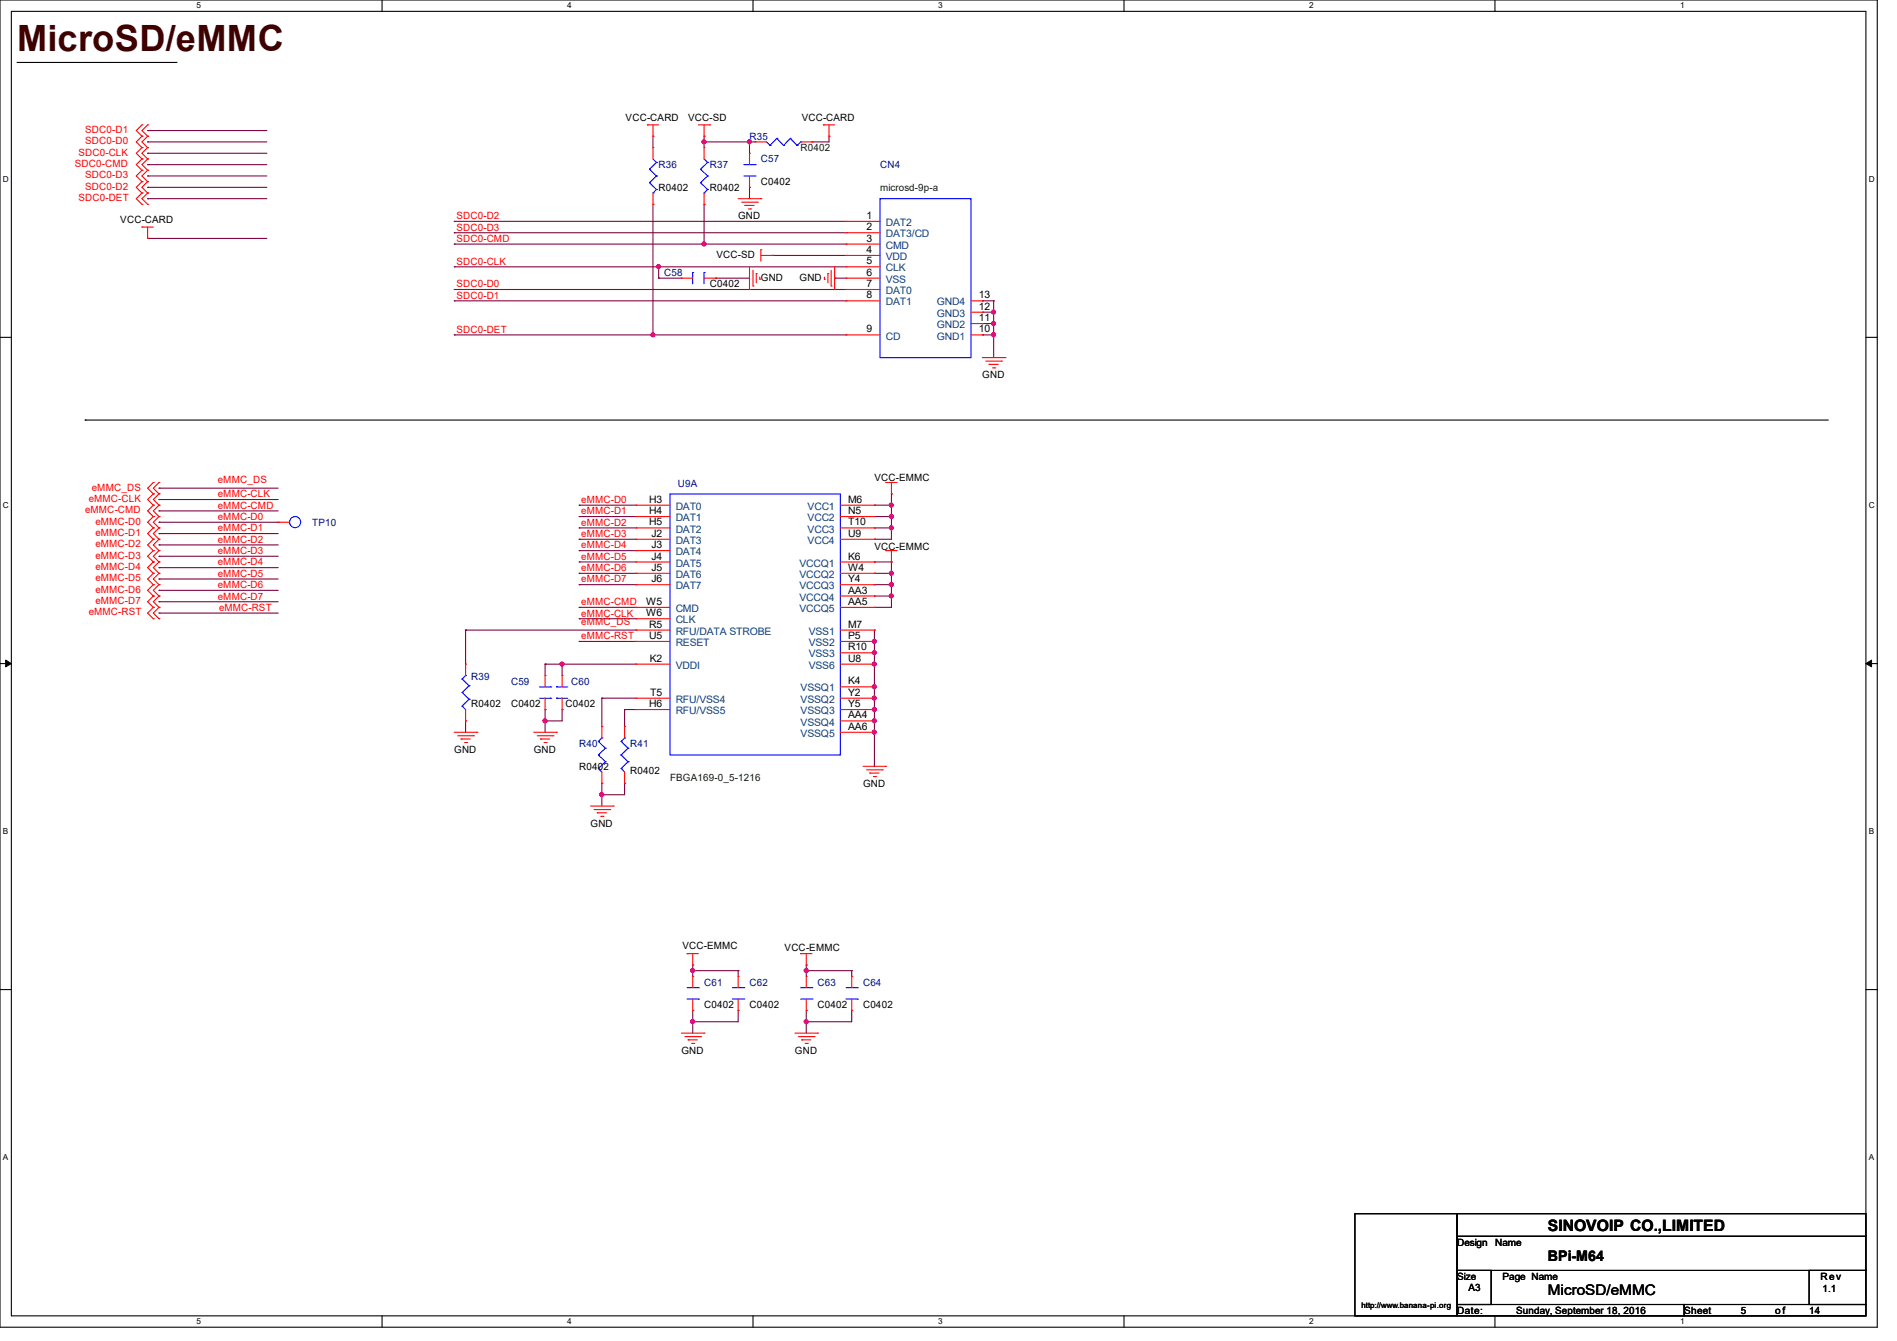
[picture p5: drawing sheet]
<svg xmlns="http://www.w3.org/2000/svg" width="297mm" height="210mm" viewBox="0 0 297 210" stroke-linecap="round" stroke-linejoin="round" font-family="sans-serif">
<path d="M0 0h293.9v207.9h-293.9zM1.8 1.8h290.3v204.3h-290.3z" fill="none" stroke="#000" stroke-width=".17"/>
<g fill="#fff">
<path d="M30.8 .2h.7v1.4h-.7z"/>
<path d="M30.8 206.2h.7v1.4h-.7z"/>
</g>
<path d="M59.8 0v1.8M59.8 206.1v1.8" fill="none" stroke="#000" stroke-width=".17"/>
<g fill="#fff">
<path d="M88.8 .2h.7v1.4h-.7z"/>
<path d="M88.8 206.2h.7v1.4h-.7z"/>
</g>
<path d="M117.9 0v1.8M117.9 206.1v1.8" fill="none" stroke="#000" stroke-width=".17"/>
<g fill="#fff">
<path d="M146.9 .2h.7v1.4h-.7z"/>
<path d="M146.9 206.2h.7v1.4h-.7z"/>
</g>
<path d="M176 0v1.8M176 206.1v1.8" fill="none" stroke="#000" stroke-width=".17"/>
<g fill="#fff">
<path d="M205 .2h.7v1.4h-.7z"/>
<path d="M205 206.2h.7v1.4h-.7z"/>
</g>
<path d="M234.1 0v1.8M234.1 206.1v1.8" fill="none" stroke="#000" stroke-width=".17"/>
<g fill="#fff">
<path d="M263.1 .2h.6v1.4h-.6z"/>
<path d="M263.1 206.2h.6v1.4h-.6z"/>
<path d="M.5 27.3h.9v1.4h-.9z"/>
<path d="M292.6 27.3h.9v1.4h-.9z"/>
<path d="M.5 78.4h.9v1.4h-.9z"/>
<path d="M292.6 78.4h.9v1.4h-.9z"/>
</g>
<path d="M0 52.8h1.8M292.1 52.8h1.8" fill="none" stroke="#000" stroke-width=".17"/>
<g fill="#fff">
<path d="M.5 129.5h.8v1.4h-.8z"/>
<path d="M292.6 129.5h.8v1.4h-.8z"/>
</g>
<path d="M0 103.9h1.8M292.1 103.9h1.8" fill="none" stroke="#000" stroke-width=".17"/>
<path d="M.9 103.4l.9 .5-.9 .5zM292.1 103.9l.9-.5v1z" fill="#000" stroke="#000" stroke-width=".16"/>
<g fill="#fff">
<path d="M.5 180.5h.8v1.4h-.8z"/>
<path d="M292.6 180.5h.8v1.4h-.8z"/>
</g>
<g fill="none" stroke="#000" stroke-width=".17">
<path d="M2.7 9.8h24.9M27.6 9.8h.1M13.3 65.8h.1M13.3 65.8h273M0 155h1.8M292.1 155h1.8M212.1 190.1h16v16h-16zM228.1 190.1h64v3.5h-64zM228.1 193.6h64v5.4h-64zM228.1 199h5.4v5.3h-5.4zM283.3 199h8.8v5.3h-8.8zM228.1 204.3h35.6v1.8h-35.6z"/>
<path d="M263.7 204.3h28.4v1.8h-28.4z"/>
</g>
<g fill="none" stroke="#7f003f" stroke-width=".17">
<path d="M23.1 24h.1M23.1 22.2h.1M23.1 20.4h.1M23.1 31.1h.1M23.1 29.3h.1M23.1 27.6h.1M23.1 25.8h.1M23.1 37.3h.1M23.1 22.2h18.7M23.1 24h18.7M23.1 20.4h18.7M23.1 31.1h18.7"/>
<path d="M23.1 29.3h18.7M23.1 27.6h18.7M23.1 25.8h18.7M23.1 37.3h18.7M71.1 34.7h.1M71.1 36.4h.1M71.1 38.2h.1M71.1 34.7h61.4M71.1 36.4h61.4M71.1 38.2h61.4M102.2 21.3h.1M102.2 32h.1"/>
<path d="M102.2 21.3v1.8M102.2 32v20.5M110.2 38.2h.1M110.2 32h.1M110.2 22.2h.1M110.2 21.3h.1M110.2 22.2h8M110.2 21.3v1.8M110.2 32v6.2M117.3 22.2h.1M117.3 29.3h.1M117.3 22.2v1.8"/>
<path d="M117.3 29.3v1.8M127.1 22.2h.1M129.8 21.3h.1M129.8 21.3v.9h-2.7M71.1 41.8h.1M71.1 45.3h.1M71.1 47.1h.1M71.1 52.5h.1M71.1 41.8h61.4M71.1 45.3h61.4M71.1 47.1h61.4M71.1 52.5h61.4"/>
<path d="M102.2 52.5h.1M103.1 41.8h.1M103.1 43.6h.1M103.1 43.6h3.6M103.1 41.8v1.8M112 43.6h.1M112 43.6h5.3M120.9 40h.1M120.9 40h11.6M130.7 43.6h.1M130.7 43.6h1.8M153.8 48.9h.1"/>
<path d="M153.8 52.5h.1M153.8 50.7h.1M153.8 47.1h.1M153.8 47.1h1.8M153.8 52.5h1.8M153.8 48.9h1.8M153.8 50.7h1.8M155.6 48.9h.1M155.6 52.5h.1M155.6 50.7h.1M155.6 47.1h.1M155.6 47.1v8.9"/>
<path d="M24.9 76.5h.1M24.9 78.2h.1M24.9 76.5h18.7M24.9 78.2h18.7M90.7 79.1h.1M90.7 79.1h8.9M136.9 79.1h.1M136.9 79.1h2.7M139.6 77.3h.1M139.6 79.1h.1M139.6 77.3v7.2h-2.7M24.9 83.6h.1"/>
<path d="M24.9 85.3h.1M24.9 87.1h.1M24.9 90.7h.1M24.9 92.5h.1M24.9 94.2h.1M24.9 81.8h.1M24.9 96h.1M24.9 88.9h.1M24.9 80h.1M24.9 83.6h18.7M24.9 85.3h18.7M24.9 87.1h18.7"/>
<path d="M24.9 90.7h18.7M24.9 92.5h18.7M24.9 94.2h18.7M24.9 81.8h18.7M24.9 96h18.7M24.9 88.9h18.7M24.9 80h18.7M72.9 98.7h.1M72.9 98.7h26.7M72.9 98.7v5.3M90.7 80.9h.1M90.7 82.7h.1"/>
<path d="M90.7 89.8h.1M90.7 91.6h.1M90.7 84.5h.1M90.7 86.2h.1M90.7 88h.1M90.7 96.9h.1M90.7 95.1h.1M90.7 80.9h8.9M90.7 82.7h8.9M90.7 89.8h8.9M90.7 91.6h8.9M90.7 84.5h8.9"/>
<path d="M90.7 86.2h8.9M90.7 88h8.9M90.7 96.9h8.9M90.7 95.1h8.9M136.9 98.7h.1M136.9 93.3h.1M136.9 95.1h.1M136.9 82.7h.1M136.9 84.5h.1M136.9 89.8h.1M136.9 91.6h.1M136.9 88h.1"/>
<path d="M136.9 80.9h.1M136.9 80.9h2.7M136.9 82.7h2.7M136.9 89.8h2.7M136.9 91.6h2.7M136.9 88h2.7M136.9 98.7v21.3M136.9 93.3h2.7M139.6 93.3h.1M139.6 82.7h.1M139.6 89.8h.1M139.6 88h.1"/>
<path d="M139.6 91.6h.1M139.6 80.9h.1M139.6 88v7.1h-2.7M72.9 112.9h.1M72.9 112.9v1.8M85.3 104h.1M85.3 112.9h.1M85.3 111.1h.1M85.3 104v1.8M85.3 111.1v3.6M85.3 104h14.3M88 111.1h.1"/>
<path d="M88 104h.1M88 111.1v1.8h-2.7M88 104v1.8M90.7 100.5h.1M90.7 100.5h8.9M94.2 109.3h.1M94.2 109.3v4.5M94.2 109.3h5.4M97.8 111.1h.1M97.8 111.1h1.8M97.8 111.1v2.7M136.9 112.9h.1"/>
<path d="M136.9 109.3h.1M136.9 107.6h.1M136.9 100.5h.1M136.9 104h.1M136.9 111.1h.1M136.9 114.7h.1M136.9 102.2h.1M94.2 122.7h.1M94.2 124.5h.1M94.2 122.7v3.5M97.8 122.7h.1M97.8 122.7v1.8h-3.6"/>
<path d="M108.5 152h.1M108.5 158.2h.1M108.5 151.1h.1M108.5 151.1v1.8M108.5 158.2v3.6M108.5 152h7.1M115.6 152h.1M115.6 158.2h.1M115.6 158.2v1.8h-7.1M115.6 152v.9M126.2 152h.1M126.2 158.2h.1"/>
<path d="M126.2 151.1h.1M126.2 151.1v1.8M126.2 158.2v3.6M126.2 152h7.2M133.4 152h.1M133.4 158.2h.1M133.4 158.2v1.8h-7.2M133.4 152v.9M108.5 160h.1M126.2 160h.1"/>
</g>
<g fill="#f0f" stroke="#f0f" stroke-width=".17">
<circle cx="110.2" cy="38.2" r=".32"/>
<circle cx="103.1" cy="41.8" r=".32"/>
<circle cx="155.6" cy="52.4" r=".32"/>
<circle cx="155.6" cy="50.7" r=".32"/>
<circle cx="155.6" cy="48.9" r=".32"/>
<circle cx="102.2" cy="52.4" r=".32"/>
<circle cx="117.3" cy="22.2" r=".32"/>
<circle cx="110.2" cy="22.2" r=".32"/>
<circle cx="108.4" cy="160" r=".32"/>
<circle cx="126.2" cy="160" r=".32"/>
<circle cx="126.2" cy="152" r=".32"/>
<circle cx="108.4" cy="152" r=".32"/>
<circle cx="85.3" cy="112.9" r=".32"/>
<circle cx="88" cy="104" r=".32"/>
<circle cx="136.9" cy="112.9" r=".32"/>
<circle cx="139.6" cy="80.9" r=".32"/>
<circle cx="139.6" cy="79.1" r=".32"/>
<circle cx="139.6" cy="93.3" r=".32"/>
<circle cx="139.6" cy="91.5" r=".32"/>
<circle cx="139.6" cy="82.7" r=".32"/>
<circle cx="136.9" cy="111.1" r=".32"/>
<circle cx="136.9" cy="109.3" r=".32"/>
<circle cx="136.9" cy="102.2" r=".32"/>
<circle cx="136.9" cy="100.4" r=".32"/>
<circle cx="136.9" cy="107.5" r=".32"/>
<circle cx="136.9" cy="104" r=".32"/>
<circle cx="136.9" cy="114.7" r=".32"/>
<circle cx="94.2" cy="124.4" r=".32"/>
<circle cx="139.6" cy="89.8" r=".32"/>
</g>
<g fill="none" stroke="#f00" stroke-width=".17">
<path d="M22.2 19.6h.1M22.2 19.6l-.9 .8 .9 .9M23.1 19.6h.1M23.1 19.6l-.9 .8 .9 .9M101.3 19.6h.1M101.3 19.6h1.8M102.2 19.6v1.7M109.3 19.6h1.8M110.2 19.6v1.7M111.1 19.6h.1M128.9 19.6h.1M128.9 19.6h1.8"/>
<path d="M129.8 19.6v1.7M22.2 35.6h.1M22.2 26.7h.1M22.2 24.9h.1M22.2 28.4h.1M22.2 21.3h.1M22.2 23.1h.1M22.2 32h.1M22.2 30.2h.1M22.2 35.6h1.8M22.2 24.9l-.9 .9 .9 .9M22.2 26.7l-.9 .9 .9 .8"/>
<path d="M22.2 21.3l-.9 .9 .9 .9M22.2 23.1l-.9 .9 .9 .9M22.2 30.2l-.9 .9 .9 .9M22.2 28.4l-.9 .9 .9 .9M23.1 37.3h.1M23.1 26.7h.1M23.1 24.9h.1M23.1 28.4h.1M23.1 21.3h.1M23.1 23.1h.1M23.1 32h.1M23.1 30.2h.1"/>
<path d="M23.1 35.6v1.7M23.1 24.9l-.9 .9 .9 .9M23.1 26.7l-.9 .9 .9 .8M23.1 21.3l-.9 .9 .9 .9M23.1 23.1l-.9 .9 .9 .9M23.1 30.2l-.9 .9 .9 .9M23.1 28.4l-.9 .9 .9 .9M102.2 21.3h.1M102.2 23.1h.1M102.2 32h.1M102.2 23.1v1.8M102.2 30.2v1.8"/>
<path d="M110.2 21.3h.1M110.2 23.1h.1M110.2 32h.1M110.2 23.1v1.8M110.2 30.2v1.8M115.6 31.1h3.5M116.1 31.7h2.5M116.6 32.2h.1M116.6 32.2h1.5M117.2 32.7h.3M117.3 29.3h.1M117.3 24h.1"/>
<path d="M117.3 24v1.8M117.3 27.6v1.7M117.5 32.7h.1M118.2 22.2h.1M118.2 22.2h1.8M118.6 31.7h.1M119.1 39.1h.1M119.1 31.1h.1M119.1 39.1v1.8M125.3 22.2h1.8M127.1 22.2h.1M129.8 21.3h.1"/>
<path d="M132.5 34.7h.1M132.5 36.4h.1M132.5 38.2h.1M132.5 34.7h5.3M132.5 36.4h5.3M132.5 38.2h5.3M106.7 43.6h.1M106.7 43.6h1.8M110.2 43.6h1.8M112 43.6h.1M117.3 45.3h.1M117.3 41.8v3.5"/>
<path d="M117.9 44.8h.1M117.9 42.3v2.5M118.4 42.8h.1M118.4 42.8v1.5M119 43.7h.1M119 43.4v.3M119.1 40h1.8M120.9 40h.1M129.1 43.7h.1M129.1 43.4v.3M129.6 42.8h.1M129.6 42.8v1.5"/>
<path d="M130.1 44.8h.1M130.1 42.3v2.5M130.7 45.3h.1M130.7 41.8v3.5M132.5 40h.1M132.5 41.8h.1M132.5 43.6h.1M132.5 45.3h.1M132.5 47.1h.1M132.5 52.5h.1M132.5 40h5.3M132.5 43.6h5.3"/>
<path d="M132.5 41.8h5.3M132.5 45.3h5.3M132.5 47.1h5.3M132.5 52.5h5.3M152 47.1h1.8M152 52.5h1.8M152 50.7h1.8M152 48.9h1.8M153.8 52.5h.1M153.8 50.7h.1M153.8 48.9h.1M153.8 47.1h.1"/>
<path d="M153.8 56h3.6M154.3 56.6h2.5M154.9 57.1h.1M154.9 57.1h1.4M155.4 57.6h.3M155.7 57.6h.1M156.8 56.6h.1M157.4 56h.1M24 77.3h.1M24 75.6h.1M24 79.1h.1M24 75.6l-.9 .9 .9 .8"/>
<path d="M24 79.1l-.9 .9 .9 .9M24 77.3l-.9 .9 .9 .9M24.9 77.3h.1M24.9 75.6h.1M24.9 79.1h.1M24.9 75.6l-.9 .9 .9 .8M24.9 79.1l-.9 .9 .9 .9M24.9 77.3l-.9 .9 .9 .9M99.6 79.1h.1M99.6 79.1h5.3M131.6 79.1h5.3M136.9 79.1h.1"/>
<path d="M138.7 75.6h.1M138.7 75.6h1.8M139.6 77.3h.1M139.6 75.6v1.7M24 84.5h.1M24 82.7h.1M24 80.9h.1M24 91.6h.1M24 89.8h.1M24 88h.1M24 86.2h.1M24 96.9h.1"/>
<path d="M24 95.1h.1M24 93.3h.1M24 82.7l-.9 .9 .9 .9M24 80.9l-.9 .9 .9 .9M24 89.8l-.9 .9 .9 .9M24 88l-.9 .9 .9 .9M24 86.2l-.9 .9 .9 .9M24 84.5l-.9 .8 .9 .9M24 95.1l-.9 .9 .9 .9M24 93.3l-.9 .9 .9 .9M24 91.6l-.9 .9 .9 .8M24.9 84.5h.1"/>
<path d="M24.9 82.7h.1M24.9 80.9h.1M24.9 91.6h.1M24.9 89.8h.1M24.9 88h.1M24.9 86.2h.1M24.9 96.9h.1M24.9 95.1h.1M24.9 93.3h.1M24.9 82.7l-.9 .9 .9 .9M24.9 80.9l-.9 .9 .9 .9M24.9 89.8l-.9 .9 .9 .9"/>
<path d="M24.9 88l-.9 .9 .9 .9M24.9 86.2l-.9 .9 .9 .9M24.9 84.5l-.9 .8 .9 .9M24.9 95.1l-.9 .9 .9 .9M24.9 93.3l-.9 .9 .9 .9M24.9 91.6l-.9 .9 .9 .8M43.6 81.8h.1M43.6 81.8h1.7M99.6 80.9h.1M99.6 82.7h.1M99.6 84.5h.1M99.6 86.2h.1"/>
<path d="M99.6 88h.1M99.6 89.8h.1M99.6 91.6h.1M99.6 98.7h.1M99.6 95.1h.1M99.6 96.9h.1M99.6 86.2h5.3M99.6 80.9h5.3M99.6 82.7h5.3M99.6 84.5h5.3M99.6 88h5.3M99.6 89.8h5.3"/>
<path d="M99.6 91.6h5.3M99.6 98.7h5.3M99.6 95.1h5.3M99.6 96.9h5.3M131.6 80.9h5.3M131.6 82.7h5.3M131.6 84.5h5.3M131.6 88h5.3M131.6 89.8h5.3M131.6 91.6h5.3M131.6 98.7h5.3M131.6 95.1h5.3"/>
<path d="M131.6 93.3h5.3M136.9 88h.1M136.9 98.7h.1M136.9 80.9h.1M136.9 82.7h.1M136.9 84.5h.1M136.9 89.8h.1M136.9 91.6h.1M136.9 93.3h.1M136.9 95.1h.1M138.7 86.2h.1M138.7 86.2h1.8"/>
<path d="M139.6 88h.1M139.6 86.2v1.8M71.1 114.7h3.6M71.7 115.2h2.4M72.2 115.7h.1M72.2 115.7h1.4M72.7 116.3h.4M72.9 112.9h.1M72.9 104h.1M72.9 104v1.8M72.9 111.1v1.8M73.1 116.3h.1"/>
<path d="M74.1 115.2h.1M74.7 114.7h.1M83.6 114.7h3.5M84.1 115.2h2.5M84.6 115.7h.1M84.6 115.7h1.5M85.2 116.3h.3M85.3 111.1h.1M85.3 105.8h.1M85.3 105.8v1.8M85.3 109.3v1.8M85.5 116.3h.1"/>
<path d="M86.6 115.2h.1M87.1 114.7h.1M88 111.1h.1M88 105.8h.1M88 105.8v1.8M88 109.3v1.8M94.2 113.8h.1M94.2 113.8v1.8M97.8 113.8h.1M97.8 113.8v1.8M99.6 104h.1M99.6 111.1h.1"/>
<path d="M99.6 109.3h.1M99.6 100.5h.1M99.6 104h5.3M99.6 111.1h5.3M99.6 100.5h5.3M99.6 109.3h5.3M131.6 114.7h5.3M131.6 104h5.3M131.6 107.6h5.3M131.6 111.1h5.3M131.6 100.5h5.3M131.6 102.2h5.3"/>
<path d="M131.6 109.3h5.3M131.6 112.9h5.3M136.9 107.6h.1M136.9 100.5h.1M136.9 102.2h.1M136.9 104h.1M136.9 109.3h.1M136.9 111.1h.1M136.9 112.9h.1M136.9 114.7h.1M92.5 126.2h3.5M93 126.8h2.5"/>
<path d="M93.5 127.3h.1M93.5 127.3h1.5M94.1 127.8h.3M94.2 122.7h.1M94.2 120.9v1.8M94.4 127.8h.1M95.5 126.8h.1M96 126.2h.1M97.8 122.7h.1M97.8 120.9v1.8M135.1 120h3.6M135.7 120.6h2.4"/>
<path d="M136.2 121.1h.1M136.2 121.1h1.4M136.7 121.6h.4M137.1 121.6h.1M138.1 120.6h.1M138.7 120h.1M107.6 149.4h.1M107.6 149.4h1.7M108.5 151.1h.1M108.5 158.2h.1M108.5 152.9h.1M108.5 149.4v1.7"/>
<path d="M108.5 152.9v1.8M108.5 156.5v1.7M115.6 158.2h.1M115.6 152.9h.1M115.6 152.9v1.8M115.6 156.5v1.7M125.3 149.4h.1M125.3 149.4h1.8M126.2 151.1h.1M126.2 158.2h.1M126.2 152.9h.1M126.2 149.4v1.7"/>
<path d="M126.2 152.9v1.8M126.2 156.5v1.7M133.4 158.2h.1M133.4 152.9h.1M133.4 152.9v1.8M133.4 156.5v1.7M106.7 161.8h3.5M107.2 162.3h2.5M107.7 162.9h.1M107.7 162.9h1.5M108.3 163.4h.3M108.6 163.4h.1"/>
<path d="M109.7 162.3h.1M110.2 161.8h.1M124.5 161.8h3.5M125 162.3h2.5M125.5 162.9h.1M125.5 162.9h1.5M126.1 163.4h.3M126.4 163.4h.1M127.5 162.3h.1M128 161.8h.1"/>
</g>
<g fill="none" stroke="#00f" stroke-width=".17">
<path d="M101.7 26.5h.1M101.7 28.6h.1M101.7 26.5l1.1 1.1M101.7 28.6l1.1 1.1M102.2 30.2h.1M102.2 24.9l.6 .5M102.8 25.4h.1M102.8 27.6h.1M102.8 29.7h.1M102.8 25.4l-1.1 1.1M102.8 27.6l-1.1 1M102.8 29.7l-.6 .5"/>
<path d="M109.7 26.5h.1M109.7 28.6h.1M109.7 26.5l1.1 1.1M109.7 28.6l1.1 1.1M110.2 30.2h.1M110.2 24.9l.6 .5M110.8 25.4h.1M110.8 27.6h.1M110.8 29.7h.1M110.8 25.4l-1.1 1.1M110.8 27.6l-1.1 1M110.8 29.7l-.6 .5"/>
<path d="M116.5 27.6h1.7M116.5 25.8h1.7M118.2 27.6h.1M118.2 25.8h.1M120 22.2l.6 .6M120.6 22.8h.1M121.6 21.7h.1M121.6 21.7l-1 1.1M121.6 21.7l1.1 1.1M122.7 22.8h.1M123.7 21.7h.1M123.7 21.7l-1 1.1"/>
<path d="M123.7 21.7l1.1 1.1M124.8 22.8h.1M125.3 22.2h.1M125.3 22.2l-.5 .6M137.8 31.1h14.2v24.9h-14.2zM108.5 42.7h.1M108.5 42.7v1.7M110.2 42.7h.1M110.2 42.7v1.7M104.9 77.3h26.7v40.9h-26.7zM72.3 110.6h.1M72.3 108.5h.1"/>
<path d="M72.3 106.3h.1M72.3 110.6l.6 .5M72.3 108.5l1.1 1M72.3 106.3l1.1 1.1M72.9 105.8h.1M72.9 105.8l-.6 .5M73.4 109.5h.1M73.4 107.4h.1M73.4 109.5l-1.1 1.1M73.4 107.4l-1.1 1.1M84.5 109.3h1.7M84.5 107.6h1.7"/>
<path d="M86.2 109.3h.1M86.2 107.6h.1M87.1 109.3h.1M87.1 107.6h.1M87.1 109.3h1.8M87.1 107.6h1.8M93.7 118.2h.1M93.7 116.1h.1M93.7 118.2l1.1 1.1M93.7 116.1l1.1 1.1M94.2 115.6h.1M94.2 115.6l-.5 .5"/>
<path d="M94.8 119.3h.1M94.8 117.2h.1M94.8 119.3l-1.1 1.1M94.8 117.2l-1.1 1M97.2 118.2h.1M97.2 116.1h.1M97.2 118.2l1.1 1.1M97.2 116.1l1.1 1.1M97.8 115.6h.1M97.8 115.6l-.6 .5M98.3 119.3h.1M98.3 117.2h.1"/>
<path d="M98.3 119.3l-1.1 1.1M98.3 117.2l-1.1 1M93.7 120.4h.1M93.7 120.4l.5 .5M97.2 120.4h.1M97.2 120.4l.6 .5M107.6 156.5h1.7M107.6 154.7h1.7M109.3 156.5h.1M109.3 154.7h.1M114.7 156.5h1.8M114.7 154.7h1.8"/>
<path d="M116.5 156.5h.1M116.5 154.7h.1M125.3 156.5h1.8M125.3 154.7h1.8M127.1 156.5h.1M127.1 154.7h.1M132.5 156.5h1.7M132.5 154.7h1.7M134.2 156.5h.1M134.2 154.7h.1"/>
<circle cx="46.2" cy="81.8" r=".87"/>
</g>
<text font-size="5.7" fill="#3f0000" x="2.7" y="8">MicroSD/eMMC</text>
<text font-size="2.5" x="242.4" y="192.8">SINOVOIP CO.,LIMITED</text>
<g font-size="2.3">
<text x="242.4" y="197.5">BPi-M64</text>
<text x="242.4" y="202.8">MicroSD/eMMC</text>
</g>
<g font-size="1.6" fill="#f00">
<text x="13.3" y="20.8">SDC0-D1</text>
<text x="13.3" y="22.6">SDC0-D0</text>
<text x="11.7" y="26.2">SDC0-CMD</text>
<text x="12.3" y="24.4">SDC0-CLK</text>
<text x="13.3" y="27.9">SDC0-D3</text>
<text x="13.3" y="29.7">SDC0-D2</text>
<text x="12.3" y="31.5">SDC0-DET</text>
<text x="71.5" y="34.3">SDC0-D2</text>
<text x="71.5" y="36.1">SDC0-D3</text>
<text x="71.5" y="37.9">SDC0-CMD</text>
<text x="71.5" y="41.4">SDC0-CLK</text>
<text x="71.5" y="45">SDC0-D0</text>
<text x="71.5" y="46.8">SDC0-D1</text>
<text x="71.5" y="52.1">SDC0-DET</text>
<text x="14.4" y="76.8">eMMC_DS</text>
<text x="34.1" y="75.7">eMMC_DS</text>
<text x="34.1" y="77.9">eMMC-CLK</text>
<text x="13.3" y="80.4">eMMC-CMD</text>
<text x="13.9" y="78.6">eMMC-CLK</text>
<text x="14.9" y="83.9">eMMC-D1</text>
<text x="14.9" y="82.2">eMMC-D0</text>
<text x="34.1" y="83.2">eMMC-D1</text>
<text x="34.1" y="81.4">eMMC-D0</text>
<text x="34.1" y="79.7">eMMC-CMD</text>
<text x="91" y="78.8">eMMC-D0</text>
<text x="91" y="80.6">eMMC-D1</text>
<text x="91" y="82.3">eMMC-D2</text>
<text x="14.9" y="89.3">eMMC-D4</text>
<text x="14.9" y="87.5">eMMC-D3</text>
<text x="14.9" y="85.7">eMMC-D2</text>
<text x="34.1" y="85">eMMC-D2</text>
<text x="34.1" y="86.8">eMMC-D3</text>
<text x="34.1" y="88.6">eMMC-D4</text>
<text x="91" y="89.4">eMMC-D6</text>
<text x="91" y="84.1">eMMC-D3</text>
<text x="91" y="85.9">eMMC-D4</text>
<text x="91" y="87.7">eMMC-D5</text>
<text x="14.9" y="91.1">eMMC-D5</text>
<text x="14.9" y="94.6">eMMC-D7</text>
<text x="14.9" y="92.8">eMMC-D6</text>
<text x="34.1" y="90.3">eMMC-D5</text>
<text x="34.1" y="92.1">eMMC-D6</text>
<text x="34.1" y="93.9">eMMC-D7</text>
<text x="34.3" y="95.7">eMMC-RST</text>
<text x="91" y="91.2">eMMC-D7</text>
<text x="91" y="94.8">eMMC-CMD</text>
<text x="13.9" y="96.4">eMMC-RST</text>
<text x="91" y="96.6">eMMC-CLK</text>
<text x="91" y="100.1">eMMC-RST</text>
<text x="91" y="97.9">eMMC_DS</text>
</g>
<g font-size="1.6">
<text x="98" y="18.9">VCC-CARD</text>
<text x="107.7" y="18.9">VCC-SD</text>
<text x="125.5" y="18.9">VCC-CARD</text>
<text x="103.1" y="29.9">R0402</text>
<text x="111.1" y="29.9">R0402</text>
<text x="119.1" y="29">C0402</text>
<text x="18.8" y="34.9">VCC-CARD</text>
<text x="115.6" y="34.3">GND</text>
<text x="135.7" y="34.3">1</text>
<text x="112.2" y="40.4">VCC-SD</text>
<text x="135.7" y="36.1">2</text>
<text x="135.7" y="37.8">3</text>
<text x="135.7" y="39.6">4</text>
<text x="135.7" y="41.4">5</text>
<text x="111.1" y="45">C0402</text>
<text x="119.1" y="43.9">GND</text>
<text x="125.2" y="43.9">GND</text>
<text x="135.7" y="43.2">6</text>
<text x="135.7" y="45">7</text>
<text x="135.7" y="46.7">8</text>
<text x="153.2" y="46.7">13</text>
<text x="135.7" y="52.1">9</text>
<text x="153.2" y="52.1">10</text>
<text x="153.2" y="50.3">11</text>
<text x="153.2" y="48.5">12</text>
<text x="153.8" y="59.2">GND</text>
<text x="136.9" y="75.4">VCC-EMMC</text>
<text x="101.6" y="78.7">H3</text>
<text x="101.6" y="80.5">H4</text>
<text x="101.6" y="82.3">H5</text>
<text x="132.8" y="78.7">M6</text>
<text x="132.8" y="80.5">N5</text>
<text x="132.8" y="82.3">T10</text>
<text x="102" y="84.1">J2</text>
<text x="102" y="85.9">J3</text>
<text x="102" y="87.6">J4</text>
<text x="102" y="89.4">J5</text>
<text x="132.8" y="87.6">K6</text>
<text x="132.8" y="84.1">U9</text>
<text x="132.8" y="89.4">W4</text>
<text x="136.9" y="86.1">VCC-EMMC</text>
<text x="101.2" y="94.7">W5</text>
<text x="102" y="91.2">J6</text>
<text x="132.8" y="91.2">Y4</text>
<text x="132.8" y="93">AA3</text>
<text x="132.8" y="94.7">AA5</text>
<text x="101.2" y="96.5">W6</text>
<text x="101.6" y="98.3">R5</text>
<text x="101.6" y="100.1">U5</text>
<text x="132.8" y="98.3">M7</text>
<text x="132.8" y="100.1">P5</text>
<text x="132.8" y="101.9">R10</text>
<text x="101.7" y="103.6">K2</text>
<text x="132.8" y="107.2">K4</text>
<text x="132.8" y="103.6">U8</text>
<text x="73.8" y="110.8">R0402</text>
<text x="80" y="110.8">C0402</text>
<text x="88.6" y="110.8">C0402</text>
<text x="101.6" y="110.7">H6</text>
<text x="101.8" y="109">T5</text>
<text x="132.8" y="109">Y2</text>
<text x="132.8" y="110.7">Y5</text>
<text x="132.8" y="112.5">AA4</text>
<text x="71.1" y="117.9">GND</text>
<text x="83.6" y="117.9">GND</text>
<text x="132.8" y="114.3">AA6</text>
<text x="90.7" y="120.6">R0402</text>
<text x="98.7" y="121.3">R0402</text>
<text x="135.1" y="123.2">GND</text>
<text x="92.5" y="129.5">GND</text>
<text x="106.8" y="148.7">VCC-EMMC</text>
<text x="122.9" y="149">VCC-EMMC</text>
<text x="110.2" y="157.9">C0402</text>
<text x="117.3" y="157.9">C0402</text>
<text x="128" y="157.9">C0402</text>
<text x="135.1" y="157.9">C0402</text>
<text x="106.7" y="165">GND</text>
<text x="124.5" y="165">GND</text>
<text x="228.1" y="195.1">Design</text>
<text x="234.1" y="195.1">Name</text>
<text x="228.1" y="200.4">Size</text>
<text x="229.9" y="202.2">A3</text>
<text x="235.2" y="200.4">Page Name</text>
<text x="285" y="200.4">Rev</text>
<text x="285.4" y="202.3">1.1</text>
<text x="228.1" y="205.7">Date:</text>
<text x="237.4" y="205.7">Sunday, September 18, 2016</text>
<text x="263.7" y="205.7">Sheet</text>
<text x="272.6" y="205.7">5</text>
<text x="277.9" y="205.7">o f</text>
<text x="283.2" y="205.7">14</text>
</g>
<g font-size="1.6" fill="#00007f">
<text x="117.3" y="21.9">R35</text>
<text x="103.1" y="26.3">R36</text>
<text x="111.1" y="26.3">R37</text>
<text x="119.1" y="25.4">C57</text>
<text x="137.8" y="26.3">CN4</text>
<text x="104" y="43.2">C58</text>
<text x="106.1" y="76.3">U9A</text>
<text x="48.9" y="82.3">TP10</text>
<text x="73.8" y="106.5">R39</text>
<text x="80" y="107.2">C59</text>
<text x="89.4" y="107.2">C60</text>
<text x="90.7" y="117">R40</text>
<text x="98.7" y="117">R41</text>
<text x="110.2" y="154.3">C61</text>
<text x="117.3" y="154.3">C62</text>
<text x="128" y="154.3">C63</text>
<text x="135.1" y="154.3">C64</text>
</g>
<g font-size="1.6" fill="#003f00">
<text x="125.3" y="23.7">R0402</text>
<text x="137.8" y="29.9">microsd-9p-a</text>
<text x="104.9" y="122.3">FBGA169-0_5-1216</text>
</g>
<g font-size="1.6" fill="#003f7f">
<text x="138.7" y="35.4">DAT2</text>
<text x="138.7" y="37.2">DAT3/CD</text>
<text x="138.7" y="38.9">CMD</text>
<text x="138.7" y="40.7">VDD</text>
<text x="138.7" y="42.5">CLK</text>
<text x="138.7" y="44.3">VSS</text>
<text x="138.7" y="46.1">DAT0</text>
<text x="138.7" y="47.8">DAT1</text>
<text x="146.7" y="47.8">GND4</text>
<text x="138.7" y="53.2">CD</text>
<text x="146.7" y="53.2">GND1</text>
<text x="146.7" y="51.4">GND2</text>
<text x="146.7" y="49.6">GND3</text>
<text x="105.8" y="79.8">DAT0</text>
<text x="105.8" y="81.6">DAT1</text>
<text x="105.8" y="83.4">DAT2</text>
<text x="126.4" y="79.8">VCC1</text>
<text x="126.4" y="81.6">VCC2</text>
<text x="126.4" y="83.4">VCC3</text>
<text x="105.8" y="85.2">DAT3</text>
<text x="105.8" y="87">DAT4</text>
<text x="105.8" y="88.7">DAT5</text>
<text x="125.2" y="88.7">VCCQ1</text>
<text x="126.4" y="85.2">VCC4</text>
<text x="105.8" y="90.5">DAT6</text>
<text x="105.8" y="92.3">DAT7</text>
<text x="105.8" y="95.8">CMD</text>
<text x="125.2" y="90.5">VCCQ2</text>
<text x="125.2" y="92.3">VCCQ3</text>
<text x="125.2" y="94.1">VCCQ4</text>
<text x="125.2" y="95.8">VCCQ5</text>
<text x="105.8" y="99.4">RFU/DATA STROBE</text>
<text x="105.8" y="101.2">RESET</text>
<text x="105.8" y="97.6">CLK</text>
<text x="126.6" y="99.4">VSS1</text>
<text x="126.6" y="101.2">VSS2</text>
<text x="105.8" y="104.7">VDDI</text>
<text x="126.6" y="103">VSS3</text>
<text x="126.6" y="104.7">VSS6</text>
<text x="105.8" y="111.8">RFU/VSS5</text>
<text x="105.8" y="110.1">RFU/VSS4</text>
<text x="125.3" y="108.3">VSSQ1</text>
<text x="125.3" y="110.1">VSSQ2</text>
<text x="125.3" y="111.8">VSSQ3</text>
<text x="125.3" y="113.6">VSSQ4</text>
<text x="125.3" y="115.4">VSSQ5</text>
</g>
<g font-size="1.3">
<text x="30.8" y="1.3">5</text>
<text x="88.8" y="1.3">4</text>
<text x="146.9" y="1.3">3</text>
<text x="205" y="1.3">2</text>
<text x="263.1" y="1.3">1</text>
<text x=".5" y="28.4">D</text>
<text x="292.6" y="28.4">D</text>
<text x=".5" y="79.5">C</text>
<text x="292.6" y="79.5">C</text>
<text x=".5" y="130.6">B</text>
<text x="292.6" y="130.6">B</text>
<text x=".5" y="181.7">A</text>
<text x="292.6" y="181.7">A</text>
<text x="30.8" y="207.4">5</text>
<text x="88.8" y="207.4">4</text>
<text x="146.9" y="207.4">3</text>
<text x="205" y="207.4">2</text>
<text x="263.1" y="207.4">1</text>
</g>
<text font-size="1.2" x="213.2" y="204.9">http://www.banana-pi.org</text>
</svg>
